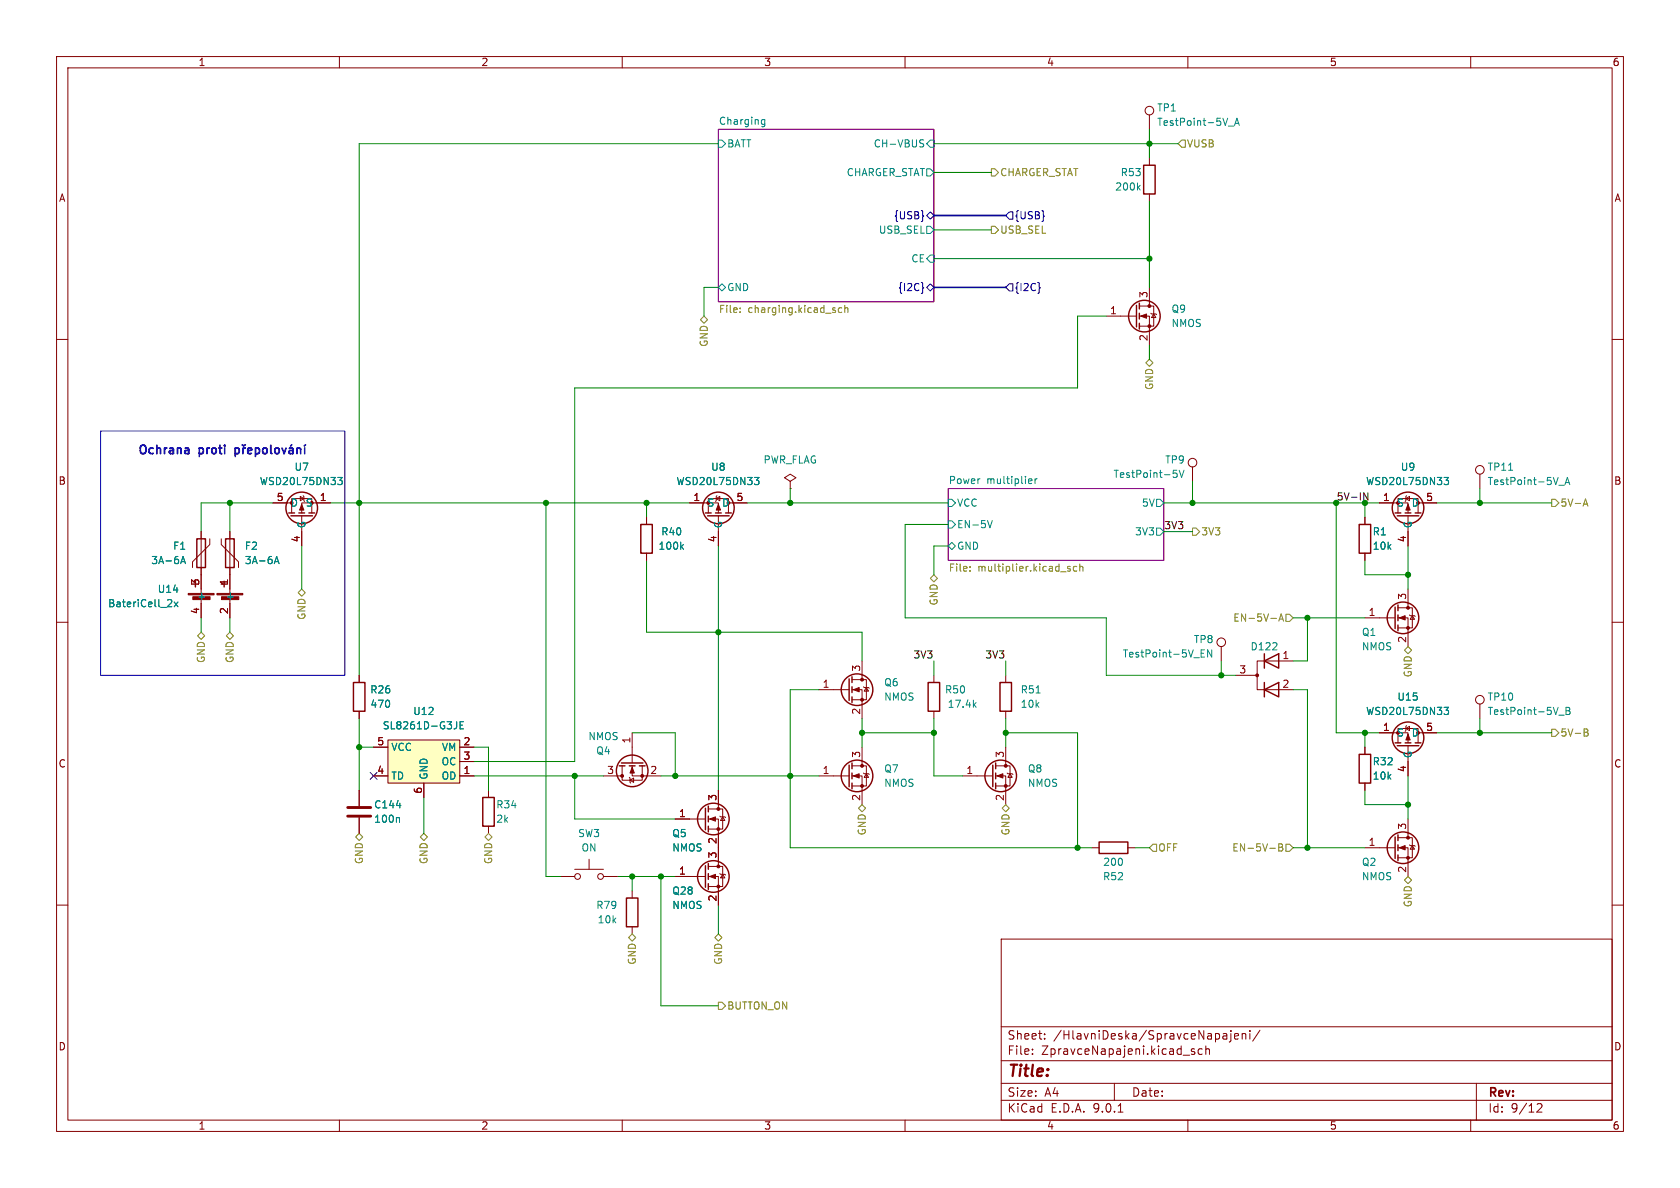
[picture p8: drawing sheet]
<svg xmlns="http://www.w3.org/2000/svg" width="297mm" height="210mm" viewBox="0 0 297 210" stroke-linecap="round" stroke-linejoin="round" font-family="sans-serif">
<g fill="none" stroke="#840000" stroke-width=".18">
<path d="M10 10h277v190h-277zM12 12h273v186h-273zM60 10v2M110 10v2M160 10v2M210 10v2M260 10v2M195.6 55.9h5.3M201.4 54.1h2.6v3.6h-2.6M201.4 55.9h1.8v5.1M203.2 50.8v3.3M203.5 55.4l.1 .1h.7l.2 .1"/>
<path d="M204 55.5l.3 .6h-.7zM10 60h2M285 60h2M35.6 94v10.9M37.1 95.3v1l-3.1 3v1M39.1 95.3v1l3.1 3v1M40.6 94v10.9M48.3 88.9h3.3M51.6 90.7v-2.6h3.5v2.6M53.1 87.8l.6 .3-.6 .4zM53.3 91.2v5.3M53.6 87.6l.1 .2v.7l.1 .1"/>
<path d="M58.4 88.9h-5.1v1.8M210.8 82.6v2.5M261.6 83.8v2.6M10 110h2M35.6 106.7v2.5M40.6 106.7v2.5M152.4 116.8v3.3M218.4 119.4h3.8M228.6 116.8h-6.4v5.1h6.4M241.3 109.2h5.3M247.1 107.4h2.6v3.6h-2.6M247.1 109.2h1.8v5.1"/>
<path d="M248.9 104.1v3.3M249.2 108.7l.1 .1h.8l.1 .2M249.7 108.8l.4 .7h-.8zM285 110h2M86.4 139.7v1.3M127 139.7v3.3M144.8 121.9h5.3M150.6 120.1h2.6v3.6h-2.6M150.6 121.9h1.8v5.1M152.7 121.4l.1 .1h.7l.2 .2M153.2 121.5l.3 .7h-.7zM86.4 146.1v1.2"/>
<path d="M119.4 154.9h5.3M119.4 144.8h5.3M125.2 153.2h2.6v3.5h-2.6M125.2 154.9h1.8v5.1M125.2 143h2.6v3.6h-2.6M125.2 144.8h1.8v8.4M127.3 154.4l.1 .2h.7l.2 .1M127.3 144.3l.1 .1h.7l.2 .1M127.8 154.6l.3 .6h-.7zM127.8 144.4l.3 .6h-.7zM10 160h2M177 166h108v32h-108z"/>
<path d="M285 160h2M60 198v2M110 198v2M160 198v2M177 194.5h108M177 191.5h108M177 187.5h108M177 181.5h108M182.5 186.3v.1M182.5 185.5v.1M184.7 183.6v.1M184.7 182.8v.1"/>
<path d="M197 191.5v3M197.7 196.6h.8M210 198v2M211.2 185.5l-.4-.1-.2 .2 .1 .2 .5 .2v.3h-.6M212.5 185.5l-.4-.1-.3 .3v.4l.2 .2h.5M213.2 185.5l.2-.1 .3 .1 .1 .9M213.2 184.9v1.5M216.2 182.8h.6l.1 .9M216.2 183.6h.7M216.9 183.1l-.7 .1M217.6 182.2v.1M217.6 182.7v1.3l-.3 .2"/>
<path d="M218.2 183.2l.8-.1-.1-.3-.4-.1-.3 .2 .1 .7h.6M219.6 182.8l.2-.1 .4 .1v.9M219.6 182.7v1M221 182.2v.1M221 182.7v1M222.7 182.1l-1.2 2M260 198v2M261 191.5v6.5M271.7 195.2l.6-.1 .2 .1 .1 .3-.9 1.1h.9"/>
<circle cx="210.8" cy="81.8" r=".76"/>
<circle cx="261.6" cy="83.1" r=".76"/>
</g>
<path d="M127 22.9h38.1v30.4h-38.1zM167.6 86.4h38.1v12.7h-38.1z" fill="none" stroke="#840084" stroke-width=".18"/>
<g fill="none" stroke="#008484" stroke-width=".18">
<path d="M127 24.8h.6l.7 .6-.7 .6h-.6zM134.7 21.9l.1 .1 .4-.1M135.2 21.1v1.1l-.2 .2-.3-.1M135.2 21.2l-.4-.1-.1 .2M162.8 25.3l.4 .1 .1 .3-.2 .3h-.3M162.8 24.7l.5 .1M163.8 29.8h.7l.6 .7-.6 .6h-.7zM164.5 24.8h.6v1.2h-.6l-.7-.6zM127 50.8l.6-.6 .7 .6-.7 .6zM163.8 40h.7l.6 .6-.6 .7h-.7zM164.5 45.1h.6v1.3h-.6l-.7-.7zM31.9 99.6l.5-1.2 .4 1.2"/>
<path d="M32.1 99.3h.6M48.5 99.6l.4-1.2 .4 1.2M48.6 99.3h.6M59.7 84.4h.8l-.4 .5 .3 .1 .1 .4-.2 .3h-.4M167.6 96.5l.7-.6 .6 .6-.6 .7zM167.6 88.3h.7l.6 .6-.6 .6h-.7zM167.6 92.1h.7l.6 .6-.6 .6h-.7zM174.6 92l.4 1.3 .4-1.3M182 84.6l.4 .1v.2l-.6 .2M182.4 85.4l-.4 .1M183 84.6v.9M183.3 84.6l-.3 .3"/>
<path d="M204.5 88.3h.6l.6 .6-.6 .6h-.6zM204.5 93.3h.6l.6 .7-.6 .6h-.6zM207.4 83.1h.6M207.6 83.6h.3l.2 .3-.1 .4-.4 .1M208.5 83.1l.4 1.3 .4-1.3M266.7 83.1h.7M275.6 85.8h.9M276.7 85.7l.4-1.3 .4 1.3M276.8 85.3h.6M30.1 106l.3 .2-.1 .3-.7 .8h.8M30.8 106.4l.7 .9M31.5 106.4l-.7 .9"/>
<path d="M35.7 104.8v1M40.7 104.8v1"/>
</g>
<path d="M130.8 55.1v.1M130.8 54.5v.1M148.8 54.5l-.4-.1-.2 .2 .1 .6h.5M149.4 54.5l.1-.1 .3 .1 .1 .7M149.4 54v1.2M190.9 99.7v1.3M171.5 100.8v.2M171.5 100.2v.1M188.8 100.5l.4 .1 .1 .2-.2 .2-.4-.1M188.8 100.2h.4M190.4 100.2l-.4-.1-.2 .3 .1 .5h.5M190.9 100.2l.2-.1 .3 .1v.8" fill="none" stroke="#848400" stroke-width=".18"/>
<path d="M163.2 38.1l.1 .1-.1 .1M163.8 38.1l.7-.6 .6 .6-.6 .6zM163.1 50.7l.2 .2-.2 .2M163.8 50.8l.7-.6 .6 .6-.6 .6z" fill="none" stroke="#000084" stroke-width=".18"/>
<g fill="none" stroke="#840000" stroke-width=".25">
<path d="M200.9 54v3.8M201.4 53.6v1M201.4 55.4v1M201.4 57.2v1M34.8 95.3h1.5v5h-1.5zM39.9 95.3h1.5v5h-1.5zM51.1 90.7h1M51.4 91.2h3.8M52.8 90.7h1M54.6 90.7h1M150.6 119.6v1.1M223.5 116.8l2.6-1.2v2.5z"/>
<path d="M223.5 115.6v2.5M246.6 107.3v3.8M247.1 106.9v1.1M247.1 108.7v1M247.1 110.5v1M150.1 120v3.8M150.6 121.4v1M150.6 123.2v1M223.5 121.9l2.6-1.2v2.5zM223.5 120.7v2.5M85.3 141h2.1v5.1h-2.1zM124.7 142.9v3.8"/>
<path d="M124.7 153v3.8M125.2 142.5v1M125.2 144.3v1M125.2 146.1v1M125.2 152.7v1M125.2 154.4v1M125.2 156.2v1"/>
<circle cx="202.3" cy="55.9" r="2.79"/>
<circle cx="53.3" cy="89.8" r="2.79"/>
<circle cx="248" cy="109.2" r="2.79"/>
<circle cx="151.5" cy="121.9" r="2.79"/>
<circle cx="126.1" cy="154.9" r="2.79"/>
<circle cx="126.1" cy="144.8" r="2.79"/>
</g>
<g fill="#840000" stroke="#840000" stroke-width=".18">
<path d="M125.5 154.9l1-.3v.7z"/>
<path d="M150.9 121.9l1-.4v.8z"/>
<path d="M53.3 89.2l.4 1h-.7z"/>
<path d="M38.4 104.9h4.5v.3h-4.5z"/>
<path d="M39.2 105.5h3v.5h-3z"/>
<path d="M33.3 104.9h4.5v.3h-4.5z"/>
<path d="M34.1 105.5h3v.5h-3z"/>
<path d="M201.7 55.9l1-.4v.8z"/>
<path d="M247.4 109.2l1-.4v.8z"/>
<path d="M125.5 144.8l1-.4v.8z"/>
<circle cx="127" cy="153.2" r=".25"/>
<circle cx="127" cy="156.7" r=".25"/>
<circle cx="152.4" cy="120.1" r=".25"/>
<circle cx="152.4" cy="123.7" r=".25"/>
<circle cx="203.2" cy="54.1" r=".25"/>
<circle cx="203.2" cy="57.7" r=".25"/>
<circle cx="222.2" cy="119.4" r=".25"/>
<circle cx="248.9" cy="107.4" r=".25"/>
<circle cx="248.9" cy="111" r=".25"/>
<circle cx="127" cy="143" r=".25"/>
<circle cx="127" cy="146.6" r=".25"/>
</g>
<path d="M68.6 130.8h12.7v7.6h-12.7z" fill="#ffffc2"/>
<g fill="none" stroke="#840000" stroke-width=".18">
<path d="M203.2 20.3v2.6M203.2 27.9v1.3M203.2 34.3v1.3M35.6 94v1.3M40.6 94v1.3M48.3 88.9h2.5M53.3 94v2.5M55.9 88.9h2.5M114.3 91.4v1.3M114.3 97.8v1.3M121.9 88.9h5.1v1.8M125.2 90.7v-2.6h3.6v2.6"/>
<path d="M126.6 88.1l.7-.3v.7zM126.7 87.6l-.1 .2v.7l-.1 .1M127 91.2v5.3M128.8 88.9h3.3M139.7 85.1l1-.6-1-.7-1 .7 1 .6v1.3M139.7 86.4h.1M241.3 91.4v1.3M241.3 97.8v1.3M243.8 88.9h5.1v1.8M247.1 90.7v-2.6h3.6v2.6M248.5 88.1l.7-.3v.7zM248.7 87.6l-.2 .2v.7l-.1 .1"/>
<path d="M248.9 91.2v5.3M250.7 88.9h3.3M35.6 100.3v3.8M35.6 106.7v2.5M40.6 100.3v3.8M40.6 106.7v2.5M63.5 119.4v1.3M165.1 119.4v1.3M177.8 119.4v1.3M215.9 114.3v2.5M63.5 125.7v1.3M63.5 139.7v2.8"/>
<path d="M66 132.1h2.6M66 137.2h2.6M68.6 130.8h12.7v7.6h-12.7zM74.9 138.4v2.6M81.3 132.1h2.5M81.3 137.2h2.5M81.3 134.6h2.5M106.7 137.2h3.3M110 135.4v2.5h3.5v-2.5M111.3 137.4l.1 .1v.8l.1 .1M111.4 137.9l.6-.4v.8zM111.8 135.4v1.8h5"/>
<path d="M111.8 129.5v5.4M127 139.7v2.5M144.8 137.2h5.3M150.6 135.4h2.6v3.5h-2.6M150.6 137.2h1.8v5M152.4 132.1v3.3M152.7 136.7l.1 .1h.7l.2 .1M153.2 136.8l.3 .6h-.7zM165.1 125.7v1.3M170.2 137.2h5.3M176 135.4h2.6v3.5h-2.6M176 137.2h1.8v5"/>
<path d="M177.8 125.7v1.3M177.8 132.1v3.3M178.1 136.7l.1 .1h.7l.2 .1M178.6 136.8l.3 .6h-.7zM241.3 132.1v1.3M241.3 138.4v1.3M243.8 129.5h5.1v1.8M247.1 131.3v-2.5h3.6v2.5M248.5 128.8l.7-.4v.8zM248.7 128.3l-.2 .1v.8l-.1 .1M248.9 131.8v5.4M250.7 129.5h3.3"/>
<path d="M261.6 124.5v2.5M63.5 144.5v2.8M99.1 154.9h2.5M101.6 153.7h5.1M104.1 151.9v1.8M106.7 154.9h2.5M111.8 157.5v1.3M119.4 154.9h2.5M119.4 144.8h2.5M127 147.3v5.1M127 157.5v2.5M193 149.9h1.3"/>
<path d="M199.4 149.9h1.3M241.3 149.9h5.3M247.1 148.1h2.6v3.5h-2.6M247.1 149.9h1.8v5M248.9 144.8v3.3M249.2 149.4l.1 .1h.8l.1 .1M249.7 149.5l.4 .6h-.8zM111.8 163.8v1.3"/>
<circle cx="203.2" cy="19.6" r=".76"/>
<circle cx="215.9" cy="113.5" r=".76"/>
<circle cx="261.6" cy="123.7" r=".76"/>
<circle cx="102.1" cy="154.9" r=".51"/>
<circle cx="106.2" cy="154.9" r=".51"/>
</g>
<g fill="none" stroke="#008484" stroke-width=".18">
<path d="M201.2 33.1l.4 .5M201.6 32.8l-.5 .4M217.2 22.3h.9M218.2 22.2l.5-1.3 .4 1.3M218.4 21.8h.6M31.9 99.6l.5-1.2 .4 1.2M32.1 99.3h.6M48.5 99.6l.4-1.2 .4 1.2M48.6 99.3h.6M59.7 84.4h.8l-.4 .5 .3 .1 .1 .4-.2 .3h-.4M120.5 96.6l.3 .5M120.8 96.3l-.5 .4"/>
<path d="M133.4 84.4h.8l-.5 .5 .4 .1 .1 .4-.3 .3h-.3M255.3 84.4h.8l-.4 .5 .3 .1 .1 .4-.3 .3h-.3M30.1 106l.3 .2-.1 .3-.7 .8h.8M30.8 106.4l.7 .9M31.5 106.4l-.7 .9M35.7 104.8v1M40.7 104.8v1M212.3 115.5h.5M212.3 116.1h.6M212.3 114.9h.6M214.2 114.9v1.2l-.7-1.2v1.2M80.7 127.6v.9l-.3 .3"/>
<path d="M81.3 128.2h.5M81.9 127.6h-.6v1.2h.6M172.2 124.6l.4 .4M172.6 124.2l-.5 .5M183.2 122.5h.7M255.3 125h.8l-.4 .5 .3 .1 .1 .5-.3 .2h-.3M275.6 126.4h.9M276.9 125h.4l.2 .3-.2 .3 .2 .2 .1 .3-.3 .2h-.4zM276.9 125.6h.4M70.1 142.4h.8M70.4 144.5l.2 .2v.7"/>
</g>
<g fill="none" stroke="#840000" stroke-width=".25">
<path d="M202.2 29.2h2v5.1h-2zM113.3 92.7h2v5.1h-2zM124.7 90.7h1M125.1 91.2h3.8M126.5 90.7h1M128.3 90.7h1M240.3 92.7h2v5.1h-2zM246.6 90.7h1M247 91.2h3.8M248.4 90.7h1M250.2 90.7h1M62.5 120.7h2v5h-2z"/>
<path d="M109.5 135.4h1M109.9 134.9h3.8M111.3 135.4h1M113 135.4h1M150.1 135.3v3.8M150.6 134.9v1M150.6 136.7v1M150.6 138.4v1M164.1 120.7h2v5h-2zM175.5 135.3v3.8M176 134.9v1M176 136.7v1"/>
<path d="M176 138.4v1M176.8 120.7h2v5h-2zM240.3 133.4h2v5h-2zM246.6 131.3h1M247 131.8h3.8M248.4 131.3h1M250.2 131.3h1M110.7 158.8h2.1v5h-2.1zM194.3 148.8h5.1v2.1h-5.1zM246.6 148v3.8M247.1 147.6v1M247.1 149.4v1"/>
<path d="M247.1 151.1v1"/>
<circle cx="127" cy="89.8" r="2.79"/>
<circle cx="248.9" cy="89.8" r="2.79"/>
<circle cx="111.8" cy="136.3" r="2.79"/>
<circle cx="151.5" cy="137.2" r="2.79"/>
<circle cx="176.9" cy="137.2" r="2.79"/>
<circle cx="248.9" cy="130.4" r="2.79"/>
<circle cx="248" cy="149.9" r="2.79"/>
</g>
<g fill="#840000" stroke="#840000" stroke-width=".18">
<path d="M150.9 137.2l1-.4v.7z"/>
<path d="M248.9 129.8l.4 1h-.8z"/>
<path d="M176.3 137.2l1-.4v.7z"/>
<path d="M248.9 89.2l.4 1h-.8z"/>
<path d="M111.8 135.6l.3 1.1h-.7z"/>
<path d="M247.4 149.9l1-.4v.7z"/>
<path d="M127 89.2l.4 1h-.8z"/>
<circle cx="152.4" cy="135.4" r=".25"/>
<circle cx="152.4" cy="138.9" r=".25"/>
<circle cx="177.8" cy="135.4" r=".25"/>
<circle cx="177.8" cy="138.9" r=".25"/>
<circle cx="110" cy="137.2" r=".25"/>
<circle cx="113.5" cy="137.2" r=".25"/>
<circle cx="248.9" cy="148.1" r=".25"/>
<circle cx="248.9" cy="151.6" r=".25"/>
</g>
<path d="M61.5 142.7h4M61.5 144.3h4" fill="none" stroke="#840000" stroke-width=".51"/>
<g fill="none" stroke="#848400" stroke-width=".18">
<path d="M175.3 29.8h.6l.6 .7-.6 .6h-.6zM208.9 24.8h.6v1.2h-.6l-.6-.6zM123.8 56.5l.7-.6 .6 .6-.6 .7zM175.3 40h.6l.6 .6-.6 .7h-.6zM202.6 64.1l.6-.6 .6 .6-.6 .7zM210.8 93.3h.7l.6 .7-.6 .6h-.7zM274.3 88.3h.7l.6 .6-.6 .6h-.7zM280 89.1h.6M280.3 88.2l.4 1.3M34.9 112.4l.7-.6 .6 .6-.6 .6zM40 112.4l.6-.6 .7 .6-.7 .6zM52.7 104.8l.6-.7 .7 .7-.7 .6z"/>
<path d="M164.5 102.2l.6-.6 .6 .6-.6 .7zM224.7 109.3h.9M226.1 109.8l.4-1.3 .4 1.3M226.2 109.4h.6M227.3 108.6h.7l.6 .6-.6 .7h-.7zM248.3 114.9l.6-.6 .7 .6-.7 .7zM274.3 128.9h.7l.6 .6-.6 .7h-.7zM280.1 128.8l.6 .2v.2l-.2 .3M280.1 129.5h.4M280.5 129.5l.3 .2-.1 .3-.6 .1M63.5 147.3l.6 .7-.6 .6-.6-.6zM74.3 148l.6-.7 .7 .7-.7 .6z"/>
<path d="M85.7 148l.7-.7 .6 .7-.6 .6zM151.8 142.9l.6-.7 .6 .7-.6 .6zM177.2 142.9l.6-.7 .6 .7-.6 .6zM203.8 149.2h.7v1.3h-.7l-.6-.6zM224.5 150h1M226.1 149.2h.4l.2 .2-.2 .4 .2 .1 .1 .3-.2 .2h-.5zM226.1 149.8h.4M227.3 149.2h.7l.6 .7-.6 .6h-.7zM248.9 154.9l.7 .7-.7 .6-.6-.6zM111.1 165.7l.7-.6 .6 .6-.6 .7zM126.4 165.7l.6-.6 .6 .6-.6 .7zM127 177.2h.6l.7 .6-.7 .6h-.6z"/>
</g>
<path d="M177.8 38.1l.6-.6h.7v1.2h-.7zM177.8 50.8l.6-.6h.7v1.2h-.7zM183.7 50.7l.2 .2-.2 .2M65.4 136.6l1.2 1.2M66.6 136.6l-1.2 1.2" fill="none" stroke="#000084" stroke-width=".18"/>
<path d="M241.1 87.1l.7 1.3v-1.3" fill="none" stroke="#000" stroke-width=".18"/>
<path d="M165.1 38.1h12.7M165.1 50.8h12.7" fill="none" stroke="#000084" stroke-width=".3"/>
<g fill="none" stroke="#008400" stroke-width=".18">
<path d="M127 25.4h-63.5v94M165.1 25.4h43.2M165.1 30.5h10.2M203.2 22.9v5M203.2 35.6v15.2M127 50.8h-2.5v5.1M165.1 40.6h10.2M165.1 45.7h38.1M195.6 55.9h-5.1v12.7h-88.9v66h-17.8M203.2 61v2.5M40.6 88.9v5.1M48.3 88.9h-12.7v5.1"/>
<path d="M53.3 96.5v7.6M58.4 88.9h63.5M96.5 88.9v66h2.6M114.3 88.9v2.5M114.3 99.1v12.7h38.1v5M127 96.5v43.2M132.1 88.9h35.5M139.7 86.4v2.5M167.6 96.5h-2.5v5.1M167.6 92.7h-7.6v16.5h35.6v10.2h22.8M205.7 88.9h38.1M205.7 94h5.1"/>
<path d="M210.8 85.1v3.8M236.2 88.9v40.6h7.6M241.3 88.9v2.5M241.3 99.1v2.5h7.6M248.9 96.5v7.6M254 88.9h20.3M261.6 86.4v2.5M35.6 109.2v2.6M40.6 109.2v2.6M165.1 116.8v2.6M177.8 116.8v2.6M215.9 116.8v2.6"/>
<path d="M228.6 109.2h12.7M231.1 109.2v7.6h-2.5M63.5 132.1h2.5M63.5 127v12.7M83.8 132.1h2.6v7.6M83.8 137.2h22.9M101.6 137.2v7.6h17.8M111.8 129.5h7.6v7.7M116.8 137.2h28M144.8 121.9h-5.1v28h53.3M152.4 129.5h12.7M152.4 127v5.1"/>
<path d="M165.1 127v10.2h5.1M177.8 129.5h12.7v20.4M177.8 127v5.1M228.6 121.9h2.5v28M241.3 129.5v2.6M241.3 139.7v2.5h7.6M248.9 137.2v7.6M254 129.5h20.3M261.6 127v2.5M74.9 141v6.3M109.2 154.9h10.2M111.8 154.9v2.6"/>
<path d="M116.8 154.9v22.9h10.2M200.7 149.9h2.5M228.6 149.9h12.7M127 160v5.1"/>
</g>
<g fill="none" stroke="#0000c2" stroke-width=".3">
<path d="M33.3 79.3l.1 .9M33.4 79.6h-.2M41.6 79.2v1.5M41.6 79.3l.4-.1 .3 .3v.4l-.1 .2h-.6M42.8 78.6l.3 .2 .3-.2M42.9 79.2v1M43.4 79.2l-.3 .1-.2 .2M43.8 79.7l.7-.1-.1-.3-.4-.1-.2 .2 .1 .7h.5M45.2 79.3l.4-.1 .3 .3v.4l-.2 .2h-.5M45.2 79.2v1.5M46.5 79.3l.2-.1 .5 .1v.6l-.1 .2-.4 .1-.2-.1zM47.9 78.7v1.3l.2 .2"/>
<path d="M48.7 79.3l.2-.1 .4 .1 .1 .6-.2 .2-.3 .1-.2-.1zM49.9 79.2l.3 1 .4-1M51.2 79.3h.5l.1 .9M51.6 78.6l-.2 .2M51.8 79.6h-.5a.29 .29 0 0 0-.2 .3 .29 .29 0 0 0 .2 .3l.5-.1M52.5 79.3l.2-.1 .4 .1 .1 .9M52.5 79.2v1M53.9 79.2v1M54 78.6l-.2 .2M33.4 80.1l-.2 .1"/>
</g>
<path d="M17.8 76.2h43.2v43.2h-43.2z" fill="none" stroke="#0000c2" stroke-width=".18"/>
<g fill="#008400" stroke="#008400" stroke-width=".18">
<circle cx="101.6" cy="137.2" r=".46"/>
<circle cx="63.5" cy="132.1" r=".46"/>
<circle cx="40.6" cy="88.9" r=".46"/>
<circle cx="96.5" cy="88.9" r=".46"/>
<circle cx="63.5" cy="88.9" r=".46"/>
<circle cx="210.8" cy="88.9" r=".46"/>
<circle cx="241.3" cy="88.9" r=".46"/>
<circle cx="236.2" cy="88.9" r=".46"/>
<circle cx="203.2" cy="45.7" r=".46"/>
<circle cx="203.2" cy="25.4" r=".46"/>
<circle cx="114.3" cy="88.9" r=".46"/>
<circle cx="139.7" cy="88.9" r=".46"/>
<circle cx="152.4" cy="129.5" r=".46"/>
<circle cx="190.5" cy="149.9" r=".46"/>
<circle cx="127" cy="111.8" r=".46"/>
<circle cx="165.1" cy="129.5" r=".46"/>
<circle cx="177.8" cy="129.5" r=".46"/>
<circle cx="241.3" cy="129.5" r=".46"/>
<circle cx="231.1" cy="149.9" r=".46"/>
<circle cx="248.9" cy="142.2" r=".46"/>
<circle cx="215.9" cy="119.4" r=".46"/>
<circle cx="139.7" cy="137.2" r=".46"/>
<circle cx="116.8" cy="154.9" r=".46"/>
<circle cx="119.4" cy="137.2" r=".46"/>
<circle cx="111.8" cy="154.9" r=".46"/>
<circle cx="248.9" cy="101.6" r=".46"/>
<circle cx="261.6" cy="129.5" r=".46"/>
<circle cx="231.1" cy="109.2" r=".46"/>
<circle cx="261.6" cy="88.9" r=".46"/>
</g>
<text font-size="2.8" fill="#840000" x="178" y="190.9">Title:</text>
<g font-size="2.1" fill="#0000c2">
<text x="24.2" y="80.4">Ochrana</text>
<text x="35.2" y="80.4">proti</text>
</g>
<g font-size="2.1" fill="#840000">
<text x="178" y="184">Sheet:</text>
<text x="186.2" y="184">/HlavniDeska/SpravceNapajeni/</text>
<text x="178" y="186.7">File:</text>
<text x="184.1" y="186.7">ZpravceNapajeni.kicad_sch</text>
<text x="178" y="196.9">KiCad</text>
<text x="178" y="194.1">Size:</text>
<text x="184.7" y="194.1">A4</text>
<text x="185.7" y="196.9">E.D.A.</text>
<text x="193.3" y="196.9">9.0.1</text>
<text x="200" y="194.1">Date:</text>
<text x="263" y="194.3">Rev:</text>
<text x="263" y="196.9">Id:</text>
<text x="267.1" y="196.9">9/12</text>
</g>
<g font-size="1.8" fill="#840000">
<text x="35" y="11.9">1</text>
<text x="85" y="11.9">2</text>
<text x="135" y="11.9">3</text>
<text x="185" y="11.9">4</text>
<text x="235" y="11.9">5</text>
<text x="285" y="11.9">6</text>
<text x="10.3" y="35.9">A</text>
<text x="285.3" y="35.9">A</text>
<text x="202.9" y="52.8" transform="rotate(-90 202.9 52.8)">3</text>
<text x="196.1" y="55.6">1</text>
<text x="202.9" y="60.4" transform="rotate(-90 202.9 60.4)">2</text>
<text x="10.3" y="85.9">B</text>
<text x="48.8" y="88.6">5</text>
<text x="56.4" y="88.6">1</text>
<text x="122.5" y="88.6">1</text>
<text x="130.1" y="88.6">5</text>
<text x="244.4" y="88.6">1</text>
<text x="252" y="88.6">5</text>
<text x="285.3" y="85.9">B</text>
<text x="53.1" y="96" transform="rotate(-90 53.1 96)">4</text>
<text x="126.7" y="96" transform="rotate(-90 126.7 96)">4</text>
<text x="248.7" y="96" transform="rotate(-90 248.7 96)">4</text>
<text x="35.3" y="103.6" transform="rotate(-90 35.3 103.6)">3</text>
<text x="40.4" y="103.6" transform="rotate(-90 40.4 103.6)">1</text>
<text x="248.7" y="106.1" transform="rotate(-90 248.7 106.1)">3</text>
<text x="35.3" y="108.7" transform="rotate(-90 35.3 108.7)">4</text>
<text x="40.4" y="108.7" transform="rotate(-90 40.4 108.7)">2</text>
<text x="241.9" y="109">1</text>
<text x="248.7" y="113.7" transform="rotate(-90 248.7 113.7)">2</text>
<text x="152.1" y="118.8" transform="rotate(-90 152.1 118.8)">3</text>
<text x="219" y="119.1">3</text>
<text x="226.6" y="116.6">1</text>
<text x="145.3" y="121.7">1</text>
<text x="226.6" y="121.7">2</text>
<text x="66.6" y="131.8">5</text>
<text x="81.8" y="131.8">2</text>
<text x="111.5" y="131.5" transform="rotate(-90 111.5 131.5)">1</text>
<text x="152.1" y="126.4" transform="rotate(-90 152.1 126.4)">2</text>
<text x="244.4" y="129.3">1</text>
<text x="252" y="129.3">5</text>
<text x="10.3" y="135.9">C</text>
<text x="66.6" y="136.9">4</text>
<text x="81.8" y="134.4">3</text>
<text x="81.8" y="136.9">1</text>
<text x="107.2" y="136.9">3</text>
<text x="114.9" y="136.9">2</text>
<text x="145.3" y="136.9">1</text>
<text x="152.1" y="134.1" transform="rotate(-90 152.1 134.1)">3</text>
<text x="170.7" y="136.9">1</text>
<text x="177.5" y="134.1" transform="rotate(-90 177.5 134.1)">3</text>
<text x="248.7" y="136.6" transform="rotate(-90 248.7 136.6)">4</text>
<text x="285.3" y="135.9">C</text>
<text x="74.7" y="140.4" transform="rotate(-90 74.7 140.4)">6</text>
<text x="126.7" y="141.7" transform="rotate(-90 126.7 141.7)">3</text>
<text x="152.1" y="141.7" transform="rotate(-90 152.1 141.7)">2</text>
<text x="177.5" y="141.7" transform="rotate(-90 177.5 141.7)">2</text>
<text x="119.9" y="144.5">1</text>
<text x="126.7" y="149.3" transform="rotate(-90 126.7 149.3)">2</text>
<text x="241.9" y="149.6">1</text>
<text x="248.7" y="146.8" transform="rotate(-90 248.7 146.8)">3</text>
<text x="119.9" y="154.7">1</text>
<text x="126.7" y="151.8" transform="rotate(-90 126.7 151.8)">3</text>
<text x="248.7" y="154.4" transform="rotate(-90 248.7 154.4)">2</text>
<text x="126.7" y="159.5" transform="rotate(-90 126.7 159.5)">2</text>
<text x="10.3" y="185.9">D</text>
<text x="285.3" y="185.9">D</text>
<text x="35" y="199.9">1</text>
<text x="85" y="199.9">2</text>
<text x="135" y="199.9">3</text>
<text x="185" y="199.9">4</text>
<text x="235" y="199.9">5</text>
<text x="285" y="199.9">6</text>
</g>
<g font-size="1.8" fill="#008484">
<text x="127" y="22.1">Charging</text>
<text x="204.5" y="19.9">TP1</text>
<text x="204.5" y="22.5">TestPoint-5V_A</text>
<text x="128.5" y="26.3">BATT</text>
<text x="154.4" y="26.3">CH-VBUS</text>
<text x="149.6" y="31.3">CHARGER_STAT</text>
<text x="197.1" y="33.9">200k</text>
<text x="198" y="31.3">R53</text>
<text x="155.3" y="41.5">USB_SEL</text>
<text x="161" y="46.6">CE</text>
<text x="128.5" y="51.7">GND</text>
<text x="207" y="58">NMOS</text>
<text x="207" y="55.5">Q9</text>
<text x="52" y="83.4">U7</text>
<text x="125.6" y="83.4">U8</text>
<text x="134.9" y="82.1">PWR_FLAG</text>
<text x="205.9" y="82.1">TP9</text>
<text x="247.5" y="83.4">U9</text>
<text x="262.9" y="83.4">TP11</text>
<text x="45.8" y="86">WSD20L75DN33</text>
<text x="51.3" y="89.8">D</text>
<text x="54" y="89.8">S</text>
<text x="119.5" y="86">WSD20L75DN33</text>
<text x="125" y="89.8">S</text>
<text x="127.6" y="89.8">D</text>
<text x="167.6" y="85.6">Power</text>
<text x="169.1" y="89.8">VCC</text>
<text x="174.4" y="85.6">multiplier</text>
<text x="196.8" y="84.7">TestPoint-5V</text>
<text x="201.8" y="89.8">5V</text>
<text x="241.4" y="86">WSD20L75DN33</text>
<text x="246.9" y="89.8">S</text>
<text x="249.5" y="89.8">D</text>
<text x="262.9" y="86">TestPoint-5V_A</text>
<text x="54.2" y="93.5" transform="rotate(-90 54.2 93.5)">G</text>
<text x="116.8" y="94.8">R40</text>
<text x="127.9" y="93.5" transform="rotate(-90 127.9 93.5)">G</text>
<text x="169.1" y="93.6">EN-5V</text>
<text x="200.6" y="94.8">3V3</text>
<text x="242.6" y="94.8">R1</text>
<text x="249.8" y="93.5" transform="rotate(-90 249.8 93.5)">G</text>
<text x="26.6" y="99.9">3A-6A</text>
<text x="30.5" y="97.4">F1</text>
<text x="43.2" y="97.4">F2</text>
<text x="43.2" y="99.9">3A-6A</text>
<text x="116.3" y="97.4">100k</text>
<text x="169.1" y="97.4">GND</text>
<text x="242.6" y="97.4">10k</text>
<text x="19" y="107.5">BateriCell_2x</text>
<text x="27.8" y="105">U14</text>
<text x="36.4" y="106.4" transform="rotate(-90 36.4 106.4)">+</text>
<text x="36.4" y="106.2" transform="rotate(-90 36.4 106.2)">-</text>
<text x="41.5" y="106.4" transform="rotate(-90 41.5 106.4)">+</text>
<text x="41.5" y="106.2" transform="rotate(-90 41.5 106.2)">-</text>
<text x="211" y="113.9">TP8</text>
<text x="240.7" y="112.6">Q1</text>
<text x="198.4" y="116.4">TestPoint-5V_EN</text>
<text x="221" y="115.2">D122</text>
<text x="240.7" y="115.2">NMOS</text>
<text x="65.4" y="122.8">R26</text>
<text x="65.4" y="125.3">470</text>
<text x="156.2" y="124.1">NMOS</text>
<text x="156.2" y="121.5">Q6</text>
<text x="167" y="122.8">R50</text>
<text x="167.4" y="125.3">17.4k</text>
<text x="180.3" y="125.3">10k</text>
<text x="180.3" y="122.8">R51</text>
<text x="246.9" y="124.1">U15</text>
<text x="262.9" y="124.1">TP10</text>
<text x="67.6" y="129.1">SL8261D-G3JE</text>
<text x="73" y="126.6">U12</text>
<text x="103.9" y="131">NMOS</text>
<text x="241.4" y="126.6">WSD20L75DN33</text>
<text x="246.9" y="130.4">S</text>
<text x="249.5" y="130.4">D</text>
<text x="262.9" y="126.6">TestPoint-5V_B</text>
<text x="69.1" y="132.9">VCC</text>
<text x="75.8" y="137.9" transform="rotate(-90 75.8 137.9)">GND</text>
<text x="78" y="135.5">OC</text>
<text x="78" y="132.9">VM</text>
<text x="105.3" y="133.6">Q4</text>
<text x="156.2" y="136.8">Q7</text>
<text x="181.6" y="136.8">Q8</text>
<text x="242.6" y="135.5">R32</text>
<text x="249.8" y="134.1" transform="rotate(-90 249.8 134.1)">G</text>
<text x="66" y="143.1">C144</text>
<text x="69.1" y="138">TD</text>
<text x="78" y="138">OD</text>
<text x="87.6" y="143.1">R34</text>
<text x="156.2" y="139.3">NMOS</text>
<text x="181.6" y="139.3">NMOS</text>
<text x="242.6" y="138">10k</text>
<text x="66" y="145.6">100n</text>
<text x="87.6" y="145.6">2k</text>
<text x="102.1" y="148.2">SW3</text>
<text x="118.8" y="148.2">Q5</text>
<text x="102.7" y="150.7">ON</text>
<text x="118.8" y="150.7">NMOS</text>
<text x="194.9" y="155.8">R52</text>
<text x="194.9" y="153.3">200</text>
<text x="240.7" y="155.8">NMOS</text>
<text x="240.7" y="153.3">Q2</text>
<text x="105.3" y="160.9">R79</text>
<text x="118.8" y="158.3">Q28</text>
<text x="118.8" y="160.9">NMOS</text>
<text x="105.6" y="163.4">10k</text>
</g>
<g font-size="1.8" fill="#848400">
<text x="209.7" y="26.3">VUSB</text>
<text x="176.7" y="31.3">CHARGER_STAT</text>
<text x="176.7" y="41.5">USB_SEL</text>
<text x="127" y="55.7">File:</text>
<text x="132.2" y="55.7">charging.kicad_sch</text>
<text x="125.3" y="61.4" transform="rotate(-90 125.3 61.4)">GND</text>
<text x="204.1" y="69" transform="rotate(-90 204.1 69)">GND</text>
<text x="275.8" y="89.8">5V-A</text>
<text x="212.3" y="94.8">3V3</text>
<text x="167.6" y="101.4">File:</text>
<text x="172.9" y="101.4">multiplier.kicad_sch</text>
<text x="166" y="107.1" transform="rotate(-90 166 107.1)">GND</text>
<text x="54.2" y="109.7" transform="rotate(-90 54.2 109.7)">GND</text>
<text x="217.9" y="110.1">EN-5V-A</text>
<text x="36.4" y="117.3" transform="rotate(-90 36.4 117.3)">GND</text>
<text x="41.5" y="117.3" transform="rotate(-90 41.5 117.3)">GND</text>
<text x="249.8" y="119.8" transform="rotate(-90 249.8 119.8)">GND</text>
<text x="275.8" y="130.4">5V-B</text>
<text x="153.3" y="147.8" transform="rotate(-90 153.3 147.8)">GND</text>
<text x="178.7" y="147.8" transform="rotate(-90 178.7 147.8)">GND</text>
<text x="64.4" y="152.9" transform="rotate(-90 64.4 152.9)">GND</text>
<text x="75.8" y="152.9" transform="rotate(-90 75.8 152.9)">GND</text>
<text x="87.2" y="152.9" transform="rotate(-90 87.2 152.9)">GND</text>
<text x="204.7" y="150.7">OFF</text>
<text x="217.7" y="150.7">EN-5V-B</text>
<text x="249.8" y="160.5" transform="rotate(-90 249.8 160.5)">GND</text>
<text x="112.6" y="170.6" transform="rotate(-90 112.6 170.6)">GND</text>
<text x="127.9" y="170.6" transform="rotate(-90 127.9 170.6)">GND</text>
<text x="128.5" y="178.7">BUTTON_ON</text>
</g>
<g font-size="1.8" fill="#000084">
<text x="157.9" y="39">{USB}</text>
<text x="179.3" y="39">{USB}</text>
<text x="158.7" y="51.7">{I2C}</text>
<text x="179.3" y="51.7">{I2C}</text>
</g>
<g font-size="1.8">
<text x="236.2" y="88.6">5V-IN</text>
<text x="205.7" y="93.6">3V3</text>
<text x="161.4" y="116.5">3V3</text>
<text x="174.1" y="116.5">3V3</text>
</g>
</svg>
